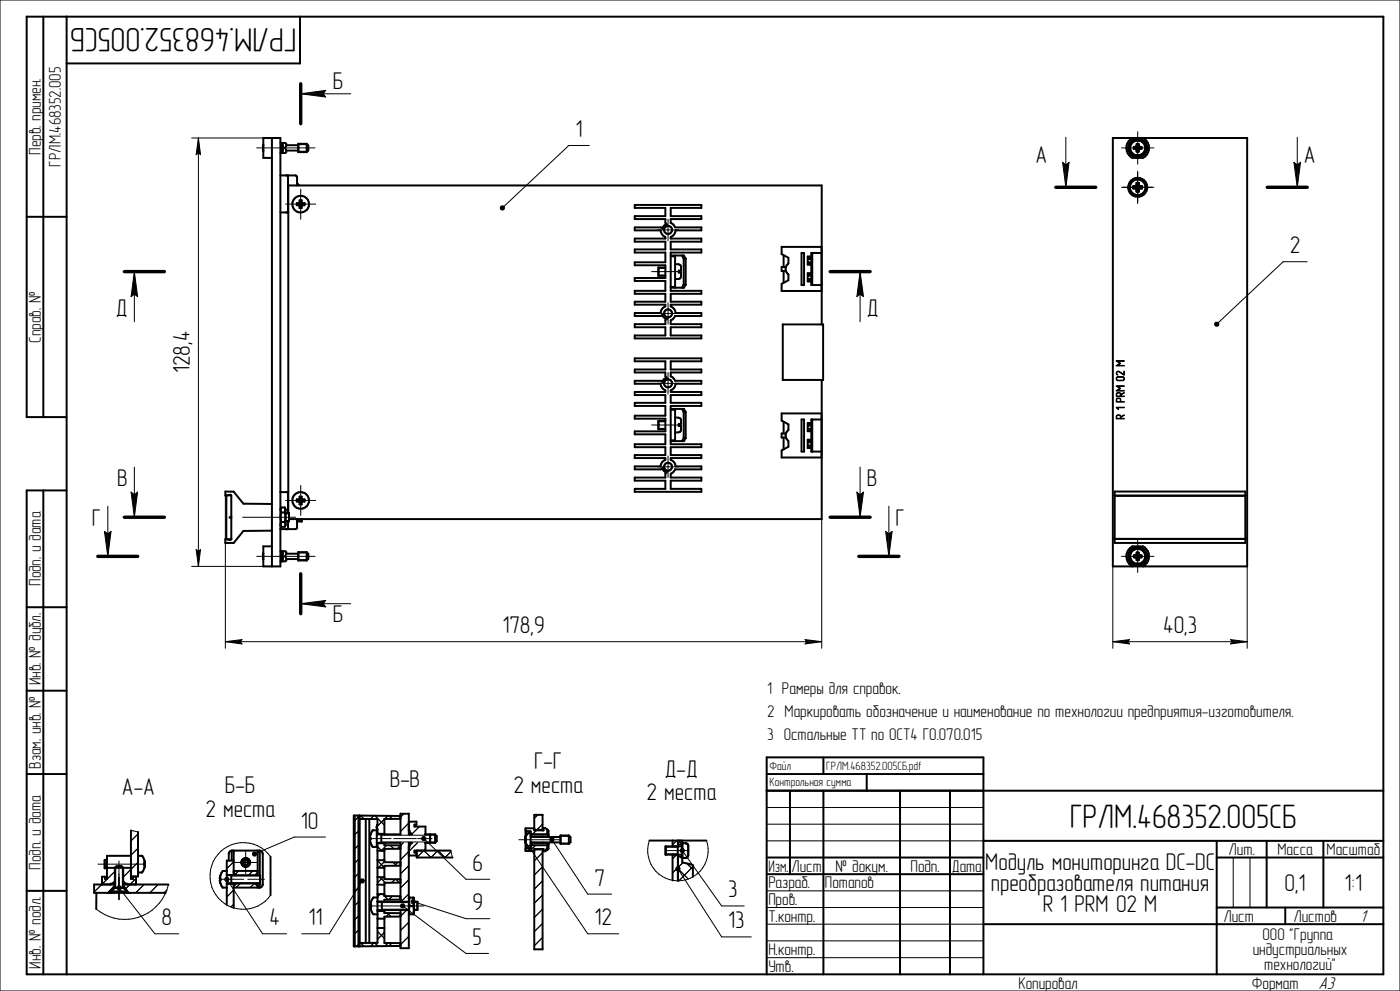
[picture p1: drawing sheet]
<svg xmlns="http://www.w3.org/2000/svg" width="420mm" height="297mm" viewBox="0 0 420 297" stroke-linecap="round" stroke-linejoin="round" font-family="sans-serif">
<path d="M230 227h65v10h-65zM230 232h65M247 227v5M260 232v5" fill="none" stroke="#000" stroke-width=".59"/>
<g fill="#fff">
<path d="M230.9 227.8h6.5v3.6h-6.5z"/>
<path d="M230.9 232.8h24.5v3.6h-24.5z"/>
<path d="M247.9 227.8h28.6v3.6h-28.6z"/>
</g>
<g fill="none" stroke="#000" stroke-width=".59">
<path d="M79 44.7h.1M79 44.7v.6M79 44h.1M79 43.4v.6M81.6 47.3h-2.6v-5.9h5.1v128.4h-5.1v-6.1h2.6M81.6 41.4v128.4M84.1 52.6h4.7l.3 .5v2.5M84.1 42.8h1.5l.3 .3v.5l-.4 .7 .4 .7v.6l-.3 .2h-1.5M84.4 42.8v3M84.9 42.8v3M85.9 43.5h3.6M85.9 45.1h3.6"/>
<path d="M86.4 52.6v11.1M89.1 54.9l.5 .7M92 43.1h-2.5v2.5h2.5M92 43.1l.5 .5v1.5l-.5 .5M92 43.1v2.5M84.1 63.7h2.4M89.7 60.9h-.7v.6h.7M89.7 60.9v.6M89.7 61.5l.1 .1M89.8 61.6l.1 .1M89.8 60.8l-.1 .1M89.9 60.7v-.7h.6v.7"/>
<path d="M89.9 61.7v.7h.6v-.7M89.9 60.7h.6M89.9 61.7h.6M89.9 60.7l-.1 .1M90.5 60.7l.1 .1M90.6 61.6l-.1 .1M90.6 60.8l.1 .1M90.7 60.9h.7v.6h-.7M90.7 60.9v.6M90.7 61.5l-.1 .1M199.2 68.9l-.9-.7h-7.9v.8h7.8a2.47 2.47 0 0 0 1.4 2v.5h-9.2v.9h9.2v2.4h-9.2v.9h9.2v2.9h-9.2v.9h9.2v3.8h-9.2v.9h9.2v3h-9.2v.9h9.2v2.3h-9.2v.9h9.2v.5a2.23 2.23 0 0 0-1.4 2h-7.8v.9h7.9l.9-.8M200 67.2a1.78 1.78 0 0 0-1.3 1.3"/>
<path d="M200.4 67.7a1.19 1.19 0 0 1 1.2 1.2 1.19 1.19 0 0 1-1.2 1.2 1.19 1.19 0 0 1-1.2-1.2M200.4 67.7l-.8-.9v-1.1h-9.2v-.9h9.2v-2.5h-9.2v-.9h20v.9h-9.2v2.5h9.2v.9h-9.2v1.1l.6 .3 .7 1.1h7.9v.8h-7.8a2.09 2.09 0 0 1-1.4 2v.5h9.2v.9h-9.2v2.4h9.2v.9h-9.2v11.5h9.2v.9h-9.2v2.3h9.2v.9h-9.2l.1 .6a2.16 2.16 0 0 1 1.3 1.9h7.8v.9h-7.9M200.4 67.7a1.11 1.11 0 0 0-1.2 1.2M201.2 76.6h4l.5 .9M201.2 76.8h1.3M202.5 76.6v9.6M202.5 79.2l1.4 .1 .4 .6v1.2h-.7v.6h.7l-.1 1.6-.3 .2-1.4 .2M204.6 76.6l.5 1M205.1 77.6v7.7M205.7 77.5l-.6 .1M205.7 77.5v7.8M235.1 76.5v3.5"/>
<path d="M240.5 75.8h.7v9.6h-.7zM242.3 78.6h1.1M242.3 79.1h1.1M242.3 77.1h1.1M242.3 77.6h1.1M243.4 76.9h-1.1v2.4h1.1M243.7 75.8v9.6M246.5 75.8h-3.1v9.6h3.1M198.7 94.4a1.75 1.75 0 0 0 1.3 1.2M199.2 94a1.23 1.23 0 0 0 1.2 1.1M199.2 93.9v.1M199.2 93.9a1.19 1.19 0 0 1 1.2-1.2 1.19 1.19 0 0 1 1.2 1.2 1.19 1.19 0 0 1-1.2 1.2"/>
<path d="M199.6 80.2h-2.1v2.5h2.1M201.2 86h1.3M202.5 94.7h.1M202.5 94.7l-.7 1-.6 .3v1.2h9.2v.9h-9.2v2.4h9.2v.9h-20v-.9h9.2v-2.4h-9.2v-.9h9.2v-1.2l.8-.9M205.1 85.3l-.5 .9M205.1 85.3h.6M205.7 85.3l-.5 .9h-4M234.8 97.2h12.1v16.7h-12.1zM235.1 81.2v3.6M235.8 80.1a2.98 2.98 0 0 0 .7-2.8l-2-1.1v-2.2h12v13.2h-12v-2.1l2-1.1a2.98 2.98 0 0 0-.7-2.8M235.8 80h-1.3v1.2h1.3M235.8 80.1v1.1"/>
<path d="M242.3 82.1h1.1M242.3 84.1h1.1M242.3 83.6h1.1M242.3 82.6h1.1M243.4 81.9h-1.1v2.5h1.1M246.5 97.2v-41.6h-160v98.2M199.2 114.9l-.9-.8h-7.9v.9h7.8a2.47 2.47 0 0 0 1.4 2v.5h-9.2v.9h9.2v2.3h-9.2v1h9.2v2.9h-9.2v.9h9.2v3.8h-9.2v.9h9.2v2.9h-9.2v.9h9.2v2.4h-9.2v.9h9.2v.5a2.23 2.23 0 0 0-1.4 2h-7.8v.9h7.9l.9-.8M200 113.2a1.78 1.78 0 0 0-1.3 1.3M200.4 113.7a1.19 1.19 0 0 1 1.2 1.2 1.19 1.19 0 0 1-1.2 1.2 1.19 1.19 0 0 1-1.2-1.2M200.4 113.7a1.11 1.11 0 0 0-1.2 1.2M200.4 113.7l-.8-.9v-1.2h-9.2v-.9h9.2v-2.4h-9.2v-.9h20v.9h-9.2v2.4h9.2v.9h-9.2v1.2l.6 .3 .7 1h7.9v.9h-7.8a2.09 2.09 0 0 1-1.4 2v.5h9.2v.9h-9.2v2.3h9.2v1h-9.2v11.4h9.2v.9h-9.2v2.4h9.2v.9h-9.2l.1 .5a2.16 2.16 0 0 1 1.3 2h7.8v.9h-7.9M246.5 113.9v41.7h-159.8"/>
<path d="M199.2 139.9v.1M199.2 139.9a1.19 1.19 0 0 1 1.2-1.2 1.19 1.19 0 0 1 1.2 1.2 1.19 1.19 0 0 1-1.2 1.2M199.2 140a1.23 1.23 0 0 0 1.2 1.1M199.6 126.2h-2.1v2.5h2.1M201.2 122.6h4l.5 .9M201.2 132h1.3M201.2 122.8h1.3M202.5 122.6v9.6M202.5 125.1l1.4 .2 .4 .6v1.2h-.7v.6h.7l-.1 1.5-.3 .3-1.4 .1M204.6 122.6l.5 .9M205.1 123.5v7.7M205.1 131.2l-.5 1"/>
<path d="M205.1 131.2l.6 .1M205.7 123.5v7.8M205.7 123.5h-.6M205.7 131.3l-.5 .9h-4M234.5 123.9h12v13.2h-12v-2.1l2-1.1a2.98 2.98 0 0 0-.7-2.8 2.08 2.08 0 0 1 .7-2.2v-1.7l-2-1.1zM235.1 126.4v3.5M235.1 131.1v3.6M235.8 129.9h-1.3v1.2h1.3M240.5 125.7h.7v9.6h-.7zM242.3 134h1.1M242.3 129h1.1M242.3 132h1.1"/>
<path d="M242.3 127h1.1M242.3 133.5h1.1M242.3 132.5h1.1M242.3 128.5h1.1M242.3 127.6h1.1M243.4 126.8h-1.1v2.4h1.1M243.4 131.8h-1.1v2.5h1.1M243.7 125.7v9.6M246.5 125.7h-3.1v9.6h3.1M69.4 148.6l-.3-.3-1.5 .2v-1.2l2.5 .1 2.9 3.6h8.6M69.4 148.6v13l-.4 .2-1.4-.3v1.2h2.5l2.9-3.6 8.6-.1M69.4 154.8l-.5 .3 .5 .2"/>
<path d="M69.4 148.6l-.5-.2-1 .2v12.9l.5 .2 1-.2M84.1 157.4l.3 .5M84.1 147.5h2.4M84.4 156.5h1M84.4 153.6h1M84.4 157.9h1M84.4 152.1h1M84.4 152.1l-.3 .6M84.4 152.1a1.33 1.33 0 0 0 0 1.5M84.4 156.5l-.2 .4 .2 1M84.4 153.6a4.2 4.2 0 0 0 0 2.9M85.4 156.5l.2 .5-.2 .9"/>
<path d="M85.4 152.1a1.33 1.33 0 0 1 0 1.5M85.4 152.1l.3 .6v4.7l-.3 .5M85.4 153.6a4.2 4.2 0 0 1 0 2.9M85.7 153.8h1v2.5h-1M86.4 147.5v6.3M86.4 156.3v2.3M89.1 155.6v2.5l-.3 .4-4.7 .1M89.8 149.6l-.1 .7 .2 .2M89.9 149.5v-.7h.6v.7M89.9 150.5v.7h.6v-.7M89.9 150.5l-.9-.2v-.7l.9-.1 1.5 .1v.7l-.9 .2M89.9 150.5h.6"/>
<path d="M90.5 155.6v.7h-1.4M90.6 149.6l.1 .7-.2 .2M198.7 140.3a1.75 1.75 0 0 0 1.3 1.3M202.5 140.7h.1M202.5 140.7l-.7 1-.6 .3v1.1h9.2v1h-9.2v2.4h9.2v.9h-20v-.9h9.2v-2.4h-9.2v-1h9.2v-1.1l.8-.9M79 167h.1M79 167v.6M79 166.4h.1M79 165.9v.5M84.1 165.2h1.5l.3 .3v.5l-.4 .8 .4 .6v.5l-.3 .3h-1.5M84.4 165.2v3M84.9 165.2v3"/>
<path d="M85.9 165.9h3.6M85.9 167.6h3.6M92 165.5v2.5M92 165.5l.5 .5v1.5l-.5 .5M92 165.5h-2.5v2.5h2.5"/>
<circle cx="90.2" cy="61.2" r="2.5"/>
<circle cx="90.2" cy="150" r="2.5"/>
</g>
<g fill="none" stroke="#000" stroke-width=".3">
<path d="M57.5 41.4h24.1M77 44.3h17.5M89.1 55.1h.2M89.5 43.3h2.7M89.5 45.3h2.7M90.2 56.7v9M85.7 61.2h9M197.2 68.9h6.4M200.4 65.7v6.4M195.5 81.4h8.9M197.2 93.9h6.4M197.5 82.4h2.1"/>
<path d="M197.5 80.4h2.1M200.4 90.7v6.4M197.2 114.9h6.4M200.4 111.7v6.4M195.5 127.4h8.9M197.2 139.9h6.4M197.5 128.4h2.1M197.5 126.4h2.1M200.4 136.7v6.4M67.6 148.5v45.8M72.8 155h15.9M85.7 156h1"/>
<path d="M85.7 154h1M85.7 150h9M89.1 156h1.4M90.2 145.5v9M246.5 155.6v38.7M57.5 169.8h24.1M77 166.8h17.5M89.5 165.7h2.7M89.5 167.7h2.7"/>
</g>
<path d="M90.2 25.1v12M37.3 81.4h12M249 81.4h12M37.3 155h12M249 155h12M29.3 166.8h12M90.2 172v11.9M257.6 166.8h12.1" fill="none" stroke="#000" stroke-width="1"/>
<g fill="#fff">
<path d="M99.9 21h3.1v7.1h-3.1z"/>
<path d="M99.9 180.9h3.1v7.2h-3.1z"/>
<path d="M90.2 26.6h8v3.1h-8z"/>
</g>
<path d="M90.2 28.1l7.5-1-.8 1 .8 1zM90.2 28.1h15" fill="none" stroke="#000" stroke-width=".3"/>
<path d="M90.2 28.1h7.5v1h-7.5zM90.6 27.1h7.1v1h-7.1z" fill="#000"/>
<path d="M90.2 179.4h8v3.1h-8z" fill="#fff"/>
<path d="M90.2 180.9l7.5-.9-.8 .9 .8 1zM90.2 180.9h15" fill="none" stroke="#000" stroke-width=".3"/>
<path d="M90.2 180.9h7.5v1h-7.5zM90.6 180h7.1v.9h-7.1z" fill="#000"/>
<g fill="#fff">
<path d="M35.1 140.2h3.2v7.1h-3.2z"/>
<path d="M260.1 140.2h3.1v7.1h-3.1z"/>
<path d="M38.7 147h3.2v8h-3.2z"/>
</g>
<path d="M40.3 140v15M39.3 147.5l1 .8 1-.8-1 7.5z" fill="none" stroke="#000" stroke-width=".3"/>
<path d="M39.4 147.5h.9v7.2h-.9zM40.3 147.5h1v7.5h-1z" fill="#000"/>
<path d="M256.5 147h3.1v8h-3.1z" fill="#fff"/>
<path d="M258 140v15M257 147.5l1 .8 1-.8-1 7.5z" fill="none" stroke="#000" stroke-width=".3"/>
<path d="M257.1 147.5h.9v7.2h-.9zM258 147.5h1v7.5h-1z" fill="#000"/>
<g fill="#fff">
<path d="M27.6 151.9h2.7v7.1h-2.7z"/>
<path d="M268.6 151.9h2.8v7.1h-2.8z"/>
<path d="M30.8 158.7h3.1v8.1h-3.1z"/>
</g>
<path d="M31.3 159.3l1 .7 1-.7-1 7.5zM32.3 151.7v15.1" fill="none" stroke="#000" stroke-width=".3"/>
<path d="M31.4 159.3h.9v7.2h-.9zM32.3 159.3h1v7.5h-1z" fill="#000"/>
<path d="M265.1 158.7h3.1v8.1h-3.1z" fill="#fff"/>
<path d="M265.7 159.3l1 .7 .9-.7-.9 7.5zM266.7 151.7v15.1" fill="none" stroke="#000" stroke-width=".3"/>
<path d="M265.7 159.3h1v7.2h-1zM266.7 159.3h.9v7.5h-.9z" fill="#000"/>
<g fill="#fff">
<path d="M34.7 89.1h3.6v7.1h-3.6z"/>
<path d="M260.1 89.1h3.5v7.1h-3.5z"/>
<path d="M38.8 81.4h3.1v8h-3.1z"/>
</g>
<path d="M40.3 81.4l1 7.5-1-.7-1 .7zM40.3 81.4v15" fill="none" stroke="#000" stroke-width=".3"/>
<path d="M39.4 81.7h.9v7.2h-.9zM40.3 81.4h1v7.5h-1z" fill="#000"/>
<path d="M256.5 81.4h3.1v8h-3.1z" fill="#fff"/>
<path d="M258 81.4l1 7.5-1-.7-1 .7zM258 81.4v15" fill="none" stroke="#000" stroke-width=".3"/>
<path d="M257.1 81.7h.9v7.2h-.9zM258 81.4h1v7.5h-1z" fill="#000"/>
<g fill="#fff">
<path d="M51.4 99.2h7.1v12.7h-7.1z"/>
<path d="M58.3 164.3h2.4v5.5h-2.4z"/>
</g>
<path d="M58.8 164.7l.7 .5 .7-.5-.7 5.1z" fill="none" stroke="#000" stroke-width=".3"/>
<path d="M58.9 164.8h.6v4.7h-.6zM59.5 164.8h.7v5h-.7z" fill="#000"/>
<path d="M58.3 41.4h2.4v5.4h-2.4z" fill="#fff"/>
<path d="M59.5 41.4l.7 5-.7-.6-.7 .6zM59.5 41.4v128.4" fill="none" stroke="#000" stroke-width=".3"/>
<path d="M58.9 41.7h.6v4.7h-.6zM59.5 41.4h.7v5h-.7z" fill="#000"/>
<g fill="#fff">
<path d="M150.7 184.2h12.7v7.1h-12.7z"/>
<path d="M67.6 191.1h5.5v2.4h-5.5z"/>
</g>
<path d="M67.6 192.3l5-.6-.5 .6 .5 .7z" fill="none" stroke="#000" stroke-width=".3"/>
<path d="M67.6 192.3h5v.7h-5zM67.9 191.7h4.7v.6h-4.7z" fill="#000"/>
<path d="M241 191.1h5.5v2.4h-5.5z" fill="#fff"/>
<path d="M67.6 192.3h178.9M241.5 191.7l5 .6-5 .7 .5-.7z" fill="none" stroke="#000" stroke-width=".3"/>
<path d="M241.6 192.3h4.9v.7h-4.9zM241.6 191.7h4.6v.6h-4.6z" fill="#000"/>
<path d="M172.6 35.4h2.2v7.2h-2.2z" fill="#fff"/>
<path d="M149.9 61.6h1.6v1.5h-1.6z" fill="#000"/>
<path d="M176.8 43.6h-6.2l-19.9 18.7" fill="none" stroke="#000" stroke-width=".3"/>
<path d="M387 70.3h3.1v7.1h-3.1z" fill="#fff"/>
<path d="M364.2 96.4h1.6v1.6h-1.6z" fill="#000"/>
<path d="M392.1 78.4h-7.2l-19.9 18.8" fill="none" stroke="#000" stroke-width=".3"/>
<path d="M48.5 271.7h3.1v7.2h-3.1z" fill="#fff"/>
<path d="M34.9 265.3h1.6v1.6h-1.6z" fill="#000"/>
<path d="M341.3 39.5v9.7M336.5 56.1h9.7M336.5 44.3h9.7M341.3 51.3v9.7M333.8 169.8v24.5M336.5 166.8h9.7M341.3 161.9v9.7M374.1 169.8v24.5M35.7 266.1l10.8 13.8h7.1" fill="none" stroke="#000" stroke-width=".3"/>
<g fill="none" stroke="#000" stroke-width=".59">
<path d="M333.8 41.4h40.3v128.4h-40.3zM339.7 41.4a3.4 3.4 0 0 0 0 5.9h3.2a3.4 3.4 0 0 0 0-5.9M340 55.8h.4M340 55.8v.7M340 56.5h.4M340 55.8l.9 .2M340.1 44v.6M340.1 44h.4M340.1 44.6l.4 .1M340.1 44l.8 .2M340.4 55.8l.6 .2M340.4 56.5l.4 .1"/>
<path d="M340.5 44l.5 .2M340.5 44.7h.4M340.8 41.8v.4M340.8 46.5v.3M340.8 56.6l.2 .4M340.8 55.7l.4 .3M340.8 55.7l-.4 .1M340.9 43.9l.3 .3M340.9 43.9l-.4 .1M340.9 44.7l.1 .4M340.9 44.2v.2M340.9 56v.3"/>
<path d="M340.9 44.4h.3M340.9 44.4l-.8 .2M340.9 44.2h.1M340.9 56.3h.3M340.9 56h.1M340.9 56.3l-.9 .2M341 46.6a2.26 2.26 0 0 1-1.6-3.5 2.26 2.26 0 0 1 3.8 0 2.26 2.26 0 0 1-1.6 3.5l-.6 .1 .5-.1M341 46.6h.1M341 54.8v.5M341 57v.4M341 54.8l.2 1M341 54.8h.6"/>
<path d="M341 57.4h.6M341 55.3l.2 .6M341 55.3l-.2 .4M341 43.2v.4M341 45.1v.4M341 45.5h.6M341 43.6l.2 .5M341 43.6l-.1 .3M341 43.2h.6M341 43.2l.2 .7M341 46.7h.1M341 44.4l-.5 .3"/>
<path d="M341 56.3l-.6 .2M341.2 44.4v.2M341.2 44.2h-.2M341.2 44.4l-.3 .3M341.2 46.7h.1M341.2 56.3l-.4 .3M341.2 56.3v.1M341.2 56h-.2M341.2 44.7l-.2 .8M341.2 43.9h.2M341.2 43.9v.2M341.2 44.6v.1"/>
<path d="M341.2 55.8v.1M341.2 56.4v.1M341.2 44.6l-.2 .5M341.2 44.1v.1M341.2 44.7h.2M341.2 55.9v.1M341.2 56.5l-.2 .9M341.2 56.5h.2M341.2 56.4l-.2 .6M341.2 55.8h.2M341.4 44.4l.3 .3M341.4 44.2h.1"/>
<path d="M341.4 43.9v.3M341.4 44.4v.3M341.4 55.8v.2M341.4 56.3v.2M341.4 44.6l.2 .5M341.4 44.4h.3M341.4 44.7l.2 .8M341.4 56.3h.3M341.4 56.5l.2 .9M341.4 56.3l.4 .3M341.4 56.4l.2 .6M341.4 56h.1"/>
<path d="M341.5 46.6v.1M341.5 44.4l.6 .3M341.5 44.2h.2M341.5 56h.2M341.5 56.3l.7 .2M341.6 42v.1M341.6 43.2l-.2 .7M341.6 43.2v.4M341.6 54.8v.5M341.6 57v.4M341.6 43.6l.1 .3M341.6 45.1v.4"/>
<path d="M341.6 43.6l-.2 .5M341.6 55.3l-.2 .6M341.6 54.8l-.2 1M341.6 55.3l.2 .4M341.7 46.6h-.7M341.7 44.4l.7 .2M341.7 44.2v.2M341.7 56v.3M341.7 56.3l.9 .2M341.7 43.9l.4 .1M341.7 44.7l-.1 .4M341.7 43.9l-.3 .3"/>
<path d="M341.8 55.7l.4 .1M341.8 56.6l-.2 .4M341.8 55.7l-.4 .3M341.8 41.8v.4M341.8 46.5v.3M342.1 44l-.6 .2M342.1 44h.3M342.1 44.7h-.4M342.2 55.8h.4M342.2 55.8l-.7 .2M342.2 56.5h.4M342.2 56.5l-.4 .1"/>
<path d="M342.4 44.6l-.3 .1M342.4 44l-.7 .2M342.4 44v.6M342.6 55.8v.7M342.6 55.8l-.9 .2M334.4 147.3h39.2v15.4h-39.2zM334.4 148.5h39.2M334.4 161.5h39.2M339.7 169.8a3.4 3.4 0 0 1 0-6.1h3.2a3.4 3.4 0 0 1 0 6.1M340.1 166.5v.5M340.1 167h.4M340.1 166.5l.8 .1"/>
<path d="M340.5 166.4l.5 .2M340.5 166.4l-.4 .1M340.5 167l.4 .2M340.8 164.3v.2M340.8 169v.2M340.9 166.3l.3 .3M340.9 166.3l-.4 .1M340.9 167.2l.1 .4M340.9 166.6v.2M340.9 166.6h.3M340.9 166.8h.1M340.9 166.8l-.8 .2"/>
<path d="M341 169h.1M341 169a2.23 2.23 0 0 1-1.6-3.5 2.23 2.23 0 0 1 3.7 0 2.23 2.23 0 0 1-1.5 3.5M341 165.6v.3M341 167.6v.3M341 167.9h.6M341 165.9l.2 .6M341 165.9l-.1 .4M341 165.6h.6M341 165.6l.2 .8M341 169.1h.1M341 166.8l-.5 .2M341 166.8l.2 .1"/>
<path d="M341.2 166.9v.1M341.2 166.9l-.3 .3M341.2 166.4v.1M341.2 167v.1M341.2 167.1l-.2 .8M341.2 166.4h.2M341.2 167l-.2 .6M341.2 166.5v.1M341.2 167.1h.2M341.4 169v.1M341.4 166.4v.2M341.4 166.9v.2"/>
<path d="M341.4 166.9l.3 .3M341.4 167l.2 .6M341.4 166.6h.3M341.4 167.1l.2 .8M341.5 169h-.5M341.5 166.8l.6 .2M341.5 166.8h.2M341.5 166.8l-.1 .1M341.6 169h-.5M341.6 169h-.6M341.6 164.5h.1M341.6 165.6l-.2 .8"/>
<path d="M341.6 165.6v.3M341.6 165.9l-.2 .6M341.6 165.9l.1 .4M341.6 167.6v.3M341.7 169h-.1M341.7 166.6v.2M341.7 166.8l.7 .2M341.7 166.3l.4 .1M341.7 167.2l-.1 .4M341.7 166.3l-.3 .3M341.8 164.3v.2M341.8 169v.2"/>
<path d="M342.1 166.4l-.6 .2M342.1 167h.3M342.1 166.4l.3 .1M342.1 167l-.4 .2M342.4 166.5v.5M342.4 166.5l-.7 .1"/>
<circle cx="341.3" cy="44.3" r="2.55"/>
<circle cx="341.3" cy="56.2" r="2.35"/>
<circle cx="341.3" cy="44.4" r="2.85"/>
<circle cx="341.3" cy="56.1" r="2.83"/>
<circle cx="341.3" cy="166.7" r="2.55"/>
<circle cx="341.3" cy="166.7" r="2.85"/>
</g>
<path d="M316.7 56.1h12M380.2 56.1h12" fill="none" stroke="#000" stroke-width="1"/>
<g fill="#fff">
<path d="M334.6 107.9h3.5v17.8h-3.5z"/>
<path d="M310.6 43.3h3.6v7.2h-3.6z"/>
<path d="M391.2 43.3h3.5v7.2h-3.5z"/>
<path d="M318.2 48.1h3.1v8h-3.1z"/>
</g>
<path d="M318.8 48.6l.9 .8 1-.8-1 7.5zM319.7 41.1v15" fill="none" stroke="#000" stroke-width=".3"/>
<path d="M318.8 48.7h.9v7.1h-.9zM319.7 48.7h1v7.4h-1z" fill="#000"/>
<path d="M387.6 48.1h3.1v8h-3.1z" fill="#fff"/>
<path d="M388.2 48.6l1 .8 .9-.8-.9 7.5zM389.2 41.1v15" fill="none" stroke="#000" stroke-width=".3"/>
<path d="M388.2 48.7h1v7.1h-1zM389.2 48.7h.9v7.4h-.9z" fill="#000"/>
<g fill="#fff">
<path d="M348.9 184.2h10.2v7.1h-10.2z"/>
<path d="M333.8 191.1h5.5v2.4h-5.5z"/>
</g>
<path d="M333.8 192.3l5-.6-.4 .6 .4 .7z" fill="none" stroke="#000" stroke-width=".3"/>
<path d="M333.8 192.3h5v.7h-5zM334.2 191.7h4.6v.6h-4.6z" fill="#000"/>
<path d="M368.6 191.1h5.5v2.4h-5.5z" fill="#fff"/>
<g fill="none" stroke="#000" stroke-width=".3">
<path d="M333.8 192.3h40.3M369.1 191.7l5 .6-5 .7 .6-.7zM29.4 259h13.9M31.4 258h.7M31.4 260h.7M34.7 259.8v6.3M35.7 258.1v11.6M36.7 259.8v6.3M39.3 248.9l2.1 .4M41.4 258.4l-4.4 4.5M41.4 254.2l-2.1 2.1M41.4 249.9l-2.1 2.2"/>
<path d="M30.5 265.1l-2.3 2.2M34.2 265.6l-1.9 2M34.5 261.2l-3.9 3.8M40.8 263.3l-3.1 3.1M43.2 265.1l-2.5 2.5M47.5 265.1l-2.5 2.5M50 266.8a13.4 13.4 0 0 1-21.1 5.7M50 266.8l-.8 .8M50.5 265.1l-.5 1.7"/>
</g>
<path d="M369.2 192.3h4.9v.7h-4.9zM369.2 191.7h4.6v.6h-4.6z" fill="#000"/>
<g fill="none" stroke="#000" stroke-width=".59">
<path d="M32.1 257.7h-.7v2.5h.7M39.3 248.9v14.5h.6v-.6h.9v2.3M39.3 256.5h-7.2v6.9h-.6v-.6h-.9v2.3M41.4 256.5h1.3M41.4 249.3v13.4h-2.1M42.7 256.5v.1M42.7 256.6l.7 1.9M43.4 259.3v.2a2.73 2.73 0 0 1-.9 2h-1.1M43.4 258.7v.6M43.4 258.5v.2M43.4 259.3v.1M28.9 267.6v4.9"/>
<path d="M32.1 260.1h7.2M32.3 267.6v.1M33.3 264.9v.2M33.4 267.2h4.7M33.4 267.2v.4M34.1 267.6v.1M34.4 260.1h.1M34.5 264.1l-.8 .8M34.5 264.9h-1.4v.2M34.5 265.1h-6.3v2.5h21.5M34.5 265.3l-1.6 2.3M34.5 266.1v-6l.5-.5h1.4l.6 .5v6"/>
<path d="M34.5 266.1h2.5M34.5 266.1l-1.1 1.1M37 264.9h1.3v.2M37 265.1h13.5M37 264.1l.7 .8M37 265.3l1.6 2.3M37 266.1l1.1 1.1M37 260.1h.1M37.3 267.6v.1M38.1 264.9v.2M38.1 267.2v.4M39.1 267.6v.1"/>
</g>
<path d="M36.5 232.6h10v7.1h-10z" fill="#fff"/>
<g fill="none" stroke="#000" stroke-width=".59">
<path d="M69.5 254.9h8.4M69.5 254.9a1.09 1.09 0 0 0-.9 1v2M69.5 254.9v3M70.1 254.9v7.4M70.1 257.9h-2.1v13.3M77.3 254.9v7.4M77.9 254.9l.6 .3 .3 .7v9.1a1.01 1.01 0 0 1-.9 1M77.9 254.9v7.4M81.2 256.8v11.5M68 262.3h10v2.5h-10M68 261l-1.2 .1-.8 2 .1 .1v.7h-.1l.1 .8 .7 1.3h1.2M68 262.2l.1 .1"/>
<path d="M68.1 264.8l-.1 .1M69.4 262.3v2.5M70.1 264.8v7.3M70.1 261h7.2M70.1 261.5l.8 .8M70.1 266h7.8M70.9 264.8l-.8 .8M76.6 264.8l.7 .8M77.3 261.5l-.7 .8M77.3 264.8v1.2M77.9 264.8v1.2"/>
<circle cx="73.7" cy="258.5" r=".75"/>
<circle cx="73.7" cy="258.5" r="1.26"/>
<circle cx="73.7" cy="258.5" r="1.32"/>
</g>
<g fill="none" stroke="#000" stroke-width=".3">
<path d="M70.1 258.3l-2.1 2M70.4 258.5h6.6M73.7 255.2v6.6M74.1 257.6a1 1 0 0 1 .6 1.2 1 1 0 0 1-1.3 .6 1 1 0 0 1-.6-1.3M81.2 256.8a10 10 0 0 0-14.8-1.7 10 10 0 0 0 0 14.9 10 10 0 0 0 14.8-1.7M66 263.5h7.1M69.4 264.5h8.6M69.4 262.6h8.6M70.1 271l-.8 .8M70.1 266.7l-2.1 2.2M71.6 261l-1 1M72.1 264.8l-1.3 1.2"/>
<path d="M74.3 263.5h5M75.8 261l-1.2 1.3M76.3 264.8l-1.2 1.2"/>
</g>
<g fill="#fff">
<path d="M67.4 232h9.2v7.1h-9.2z"/>
<path d="M61.6 239.1h20.8v7.2h-20.8z"/>
<path d="M80.8 271.7h3.2v7.2h-3.2z"/>
</g>
<path d="M67.2 262.8h1.6v1.5h-1.6z" fill="#000"/>
<path d="M68 263.5l10.8 16.4h7.2" fill="none" stroke="#000" stroke-width=".3"/>
<path d="M90.3 242.7h5.3v7.2h-5.3z" fill="#fff"/>
<path d="M75.6 255.2h1.5v1.6h-1.5z" fill="#000"/>
<g fill="none" stroke="#000" stroke-width=".3">
<path d="M97.6 250.9h-9.3l-12 5M107.5 257.6l-1.1 1.1M107.5 253.3l-1.1 1.1M107.5 249.1l-1.1 1M107.5 244.9l-1.1 1M108.2 244.4l1 1M111.2 251.3h6.1M112.1 244.5l-1 .9M112.5 244.5l2.8 2.8M113.2 249.5l.5 .4M113.2 253.7l1.3 1.3M113.2 257.9l2.1 2.2"/>
<path d="M114.4 250.3h16.4M114.4 252.3h16.4M115.3 249.8l-.2 .1M115.3 258.2l-1.8 1.9M115.3 245.5l-2.3 2.3M116 253.3l-1.7 1.7M116.3 244.5l-.9 .9M116.8 244.5l.8 .9M117.1 253.4l1.1 1M117.9 258.4l1.1 1.1M118.1 251.3h6.8M119.3 258.4l-1 1.1"/>
<path d="M121 252.6l-1.8 1.8M121.2 243.9l-1.5 1.5M122.6 259.4l-2.5 2.5M123.1 246.3l-3 2.9M125.2 252.6l-5.1 5.1M125.3 251.3h4.3M125.8 247.7l-2.3 2.3M127.2 254.9l2.1 2.1 2.1-2.1 2.1 2.1 1.8-1.7M127.6 254.4l-2.6 2.6M135.2 254.9l.6 2.1M107.5 278.8l-1.1 1.1M107.5 274.5l-1.1 1.1"/>
<path d="M107.5 270.3l-1.1 1.1M107.5 266.1l-1.1 1M107.5 261.8l-1.1 1.1M111.3 271.5h15.9M113.2 274.9l.4 .4M113.2 279.1l2.1 2.2M113.9 262.9l1.7 1.7M114 268l-.8 .8M114.6 270.5h8M114.6 272.5h8M114.8 268l.5 .5M114.9 262.9l-1.7 1.7"/>
<path d="M115.3 275.2l-.1 .1M115.3 279.4l-2.1 2.2M115.4 268.6l1 1.1M116.2 273.6l1.1 1.1M116.9 273.7l-1.1 1M117.7 268.6l-1.1 1M118.5 263.5l-1 1M118.8 263.5l1 1M119.6 268.6l.5 .5M122 272.8l-1.9 1.9M122.6 263.7l-2.5 2.4M122.6 276.4l-2.5 2.5"/>
<path d="M122.6 267.9l-2.3 2.4M124.2 270.5h1M124.2 272.5h1M107.5 283l-.6 .6M108.2 282.6l1 1M112.2 282.6l-1 1M112.4 282.6l1 .9M116.4 282.7l-.9 .8M116.7 282.7l.9 .8M122.6 280.6l-2.8 2.9"/>
</g>
<g fill="none" stroke="#000" stroke-width=".59">
<path d="M106.4 244.4v39.2M107.5 244.4v39.2M107.9 245.4l5.3 .1v1.6M107.9 244.4v39.2M107.9 244.4h-1.8v39.2h1.8M107.9 244.4l12.2 .2M109.7 245.4v37.2M110.8 245.4v37.2M111.8 248.9l1.2-.1v5l-1.2-.1a2.67 2.67 0 0 1-.7-2.7v-.9zM113 252.7l7.1-.1v17.7M113.2 247.1l-.2 .5 .2 2.5M113.2 252.6v30h-5.3"/>
<path d="M113.2 249.9h2.1M113.2 252.7h2.1M113.2 255h2.1M113.2 247.1l-.2 .8M113.2 257.8h2.1M114.4 250.1v2.5M115.3 252.6v.7l4.8 .1M120.1 245.4h-4.8v4.7M120.1 254.4h-4.8v4h4.8M120.1 259.5h-4.8v4h4.8M122.6 246.3h2.3v.8h-.6v.6h3.3v2.4h2.9M122.6 249h.2"/>
<path d="M122.6 253.7h.2M122.6 248.8h.2v1.3M122.8 253.4l.8-.8h-1v31.6h-2.5v-11.4M122.8 249.3l.8 .8h-1v-6.2h-2.5v6.2l-7.1-.1M122.8 252.6v1.3h-.2M125 254.9v2.1h10.8M127.6 252.6v2.3M129 250.1v2.5M130.5 252.6h-2.9M130.5 250.1l.5 .5v1.5l-.5 .5M130.5 250.1v2.5M135.2 254.9h-10.9v.6h.6v.9h-2.3"/>
<path d="M113.2 269l-1.3 .1-.7 1.8 .1 .3v1.5l.6 1.2 1.3 .1M113.2 262.9h2.1M113.2 265.1l2.1 .1M113.2 268h2.1M113.2 275.3h2.1M113.2 278.1h2.1M113.2 260.1h2.1M113.2 273h2.1M114.6 270.3v2.5M115.3 272.8v.8l4.8 .1M120.1 264.5l-4.8 .1v4h4.8M120.1 269.6l-4.8 .1v.6l-2.1-.1 9.4 .1"/>
<path d="M120.1 274.7h-4.8v7.9l4.8 .1M122.6 272.8h-9.4M122.6 269.2h1.6v4.7h-1.6M122.9 271.5h1M122.9 269a3.6 3.6 0 0 0 0 2.5M122.9 271.5a3.6 3.6 0 0 0 0 2.5M123.9 269a3.6 3.6 0 0 1 0 2.5M123.9 271.5a3.6 3.6 0 0 1 0 2.5M124.2 270.3h1v2.5h-1M120.1 283.5l-12.2 .1"/>
</g>
<g fill="#fff">
<path d="M116.9 230.2h9.2v7.2h-9.2z"/>
<path d="M141.8 255.4h3.1v7.2h-3.1z"/>
</g>
<path d="M126.3 250.6h1.6v1.5h-1.6z" fill="#000"/>
<path d="M127.1 251.3l12.7 12.2h7.1" fill="none" stroke="#000" stroke-width=".3"/>
<path d="M141.8 267.2h3.1v7.1h-3.1z" fill="#fff"/>
<path d="M123.1 269.5h1.7v1.5h-1.7z" fill="#000"/>
<path d="M124 270.2l15.8 5.1h7.1" fill="none" stroke="#000" stroke-width=".3"/>
<path d="M141.8 277.6h2.8v7.1h-2.8z" fill="#fff"/>
<path d="M120 270.7h1.6v1.6h-1.6z" fill="#000"/>
<path d="M120.8 271.5l19 14.2h6.8" fill="none" stroke="#000" stroke-width=".3"/>
<path d="M92.5 271.7h4.2v7.2h-4.2z" fill="#fff"/>
<path d="M107.9 263.3h1.6v1.5h-1.6z" fill="#000"/>
<g fill="none" stroke="#000" stroke-width=".3">
<path d="M155.7 251.7h12.1M160.7 253.3l-1.7 1.8M160.9 248.9l-1.1 1.1M161.3 244.2l-1 1.1M162.8 247l-1.7 1.7M162.8 259.8l-2.5 2.5M162.8 255.5l-2.5 2.5M164.2 254.1l-1.1 1M164.2 249.9l-.2 .1M168.1 252.7h2.8M168.1 250.7h2.8M108.7 264l-9.9 15.9h-8.3"/>
<path d="M162.8 276.7l-2.5 2.5M162.8 272.5l-2.5 2.5M162.8 268.2l-2.5 2.5M162.8 264l-2.5 2.5M162.8 281l-2.5 2.5"/>
</g>
<g fill="none" stroke="#000" stroke-width=".59">
<path d="M157.6 252.6v2.5h2.7M157.6 251.4v.6M157.6 248.8l.3 .3M157.9 254.2l-.3 .3M157.9 249.1h1.3v5.1h-1.3M157.9 249.1v1.1M157.9 253.1v1.1M159.2 253.3h5M159.2 250l5.3 .1M159.2 250.4l.3 .3M159.2 250.1h.4v.8M159.2 249.4a1.92 1.92 0 0 0-1.6 1.9l.2 .1-.2 1.1a2.37 2.37 0 0 0 1.6 1.4"/>
<path d="M159.2 250.9h8.9M159.2 252.5h8.9M159.5 252.6l-.3 .4M159.5 252.6h.1M159.5 250.7h.1M159.5 250.7v.2M159.5 252.5v.1M159.6 252.5v.7h-.4M160.3 248.2h-2.7v2.6M160.3 252.5v.1h4.1l.1 1.7-.3 .4M160.3 254.6h2.5M160.3 248.7h2.5"/>
<path d="M162.8 254.5v30h-2.5v-30h2.8v.6h.4l.7-.4M162.8 250.7v.2M162.8 252.5v.1M164.2 248.6l-.7-.4h-.4v.7h-2.8v-4.7h2.5v4.7M164.2 248.6l.3 .4-.1 1.7h-4.1v.2M164.2 248.6v1.4M164.2 253.3v1.4M164.5 253.2l-.3 .1M170.6 250.4h-2.5v2.5h2.5M170.6 250.4l.6 .5v1.5l-.6 .5M170.6 250.4v2.5"/>
</g>
<g fill="#fff">
<path d="M160.2 225h8.4v7.1h-8.4z"/>
<path d="M154 232.1h20.8v7.1h-20.8z"/>
<path d="M178.3 259.8h3.2v7.2h-3.2z"/>
</g>
<path d="M164.8 250.9h1.5v1.5h-1.5z" fill="#000"/>
<path d="M165.6 251.6l10.7 16.4h7.2" fill="none" stroke="#000" stroke-width=".3"/>
<path d="M178.3 271.7h5.3v7.2h-5.3z" fill="#fff"/>
<path d="M158.2 253.4h1.5v1.6h-1.5z" fill="#000"/>
<g fill="none" stroke="#000" stroke-width=".3">
<path d="M159 254.2l17.3 25.7h9.3M194.8 251.9a9.1 9.1 0 0 0 8.6 12.1 9.1 9.1 0 0 0 8.5-12.1M199.7 255.9h3.6M199.7 253.9h3.6M199.8 254.9h6.9M203 256.2l-1.2 1.2M203 251.9l-1.2 1.3M203.5 252l1.1 1.1M204 256.7l.7 .7M204.9 258.5l-3.1 3.1M206 258.7l1.9 1.9M207.9 259.8l-4.2 4.2"/>
<path d="M203.4 260.3l3.1 3.1"/>
</g>
<g fill="none" stroke="#000" stroke-width=".59">
<path d="M194.8 251.9h17.1M201.8 251.9v1.8M201.8 256.2v7.7M203.3 253.7v2.5M203.4 252h1.3v6.5l3.2 .8v3.5M203.4 251.9v1.8M203.4 256.2v7.8M203.4 253.1h1.3M203.4 256.7h1.3M204.7 253.6l-5 .1v2.5l5 .1M204.7 252.7h1.1M205.8 257.1l-1.1 .1"/>
<path d="M205.8 252.7l.1 .1M205.8 252.7l.4 .2M206.1 252.9l.4 .6M206.3 253.1l.2 3.3-.7 .7M206.5 256.3l-.3 .6-.4 .2"/>
</g>
<g fill="#fff">
<path d="M199.4 227.2h9.9v7.1h-9.9z"/>
<path d="M194 234.3h20.8v7.1h-20.8z"/>
<path d="M218.5 263.4h2.8v7.1h-2.8z"/>
</g>
<path d="M203.9 254.1h1.6v1.6h-1.6z" fill="#000"/>
<path d="M204.7 254.9l11.8 16.6h6.8" fill="none" stroke="#000" stroke-width=".3"/>
<path d="M218.5 272.7h4.9v7.1h-4.9z" fill="#fff"/>
<path d="M202.6 259.6h1.6v1.6h-1.6z" fill="#000"/>
<path d="M0 0h420v297h-420zM230 247h65M230 252h65M230 242h65M370 257v15M375 257v15M203.4 260.4l13.1 20.4h8.9M230 267h65M230 272h65M230 277h65M230 282h65M230 287h65" fill="none" stroke="#000" stroke-width=".3"/>
<g fill="none" stroke="#000" stroke-width=".59">
<path d="M13 5v120M20 5v287M90 5v14h-70M8 65h12M20 125h-12v-120h407v287h-407v-145h12M13 147v145M8 182h12M8 207h12M8 232h12M237 237v25M247 237v55M270 237v55"/>
<path d="M285 237v55M295 237v55M415 237h-185v55M230 257h65M295 252h120M365 252v40M365 257h50M380 252v20M397 252v20M8 267h12M230 262h65M295 277h120"/>
<path d="M365 272h50M385.6 272v5"/>
</g>
<g font-size="10.2">
<text x="89" y="8.5" transform="rotate(-180 89 8.5)">ГРЛМ.468352.005СБ</text>
<text x="320.9" y="248">ГРЛМ.468352.005СБ</text>
</g>
<g font-size="7.2">
<text x="99.9" y="26.6">Б</text>
<text x="172.6" y="41.1">1</text>
<text x="310.6" y="48.9">А</text>
<text x="391.2" y="48.9">А</text>
<text x="387" y="75.9">2</text>
<text x="34.7" y="94.7">Д</text>
<text x="260.1" y="94.7">Д</text>
<text x="57" y="111.9" transform="rotate(-90 57 111.9)">128,4</text>
<text x="35.1" y="145.8">В</text>
<text x="260.1" y="145.8">В</text>
<text x="27.6" y="157.5">Г</text>
<text x="268.6" y="157.5">Г</text>
<text x="99.9" y="186.5">Б</text>
<text x="150.7" y="189.8">178,9</text>
<text x="348.9" y="189.8">40,3</text>
<text x="160.2" y="230.5">Г-Г</text>
<text x="199.4" y="232.7">Д-Д</text>
<text x="36.5" y="238.2">А-А</text>
<text x="67.5" y="237.6">Б-Б</text>
<text x="116.9" y="235.8">В-В</text>
<text x="154" y="237.7">2 места</text>
<text x="194" y="239.9">2 места</text>
<text x="61.6" y="244.8">2 места</text>
<text x="90.3" y="248.4">10</text>
<text x="141.8" y="261">6</text>
<text x="295.5" y="260.6">Модуль мониторинга DC-DC</text>
<text x="178.3" y="265.4">7</text>
<text x="218.5" y="269">3</text>
<text x="297.3" y="267">преобразователя питания</text>
<text x="385.3" y="267">0,1</text>
<text x="403.4" y="267">1:1</text>
<text x="141.8" y="272.8">9</text>
<text x="312.8" y="273.5">R 1 PRM 02 M</text>
<text x="48.5" y="277.3">8</text>
<text x="80.8" y="277.3">4</text>
<text x="92.5" y="277.3">11</text>
<text x="178.3" y="277.4">12</text>
<text x="218.5" y="278.3">13</text>
<text x="141.8" y="283.2">5</text>
</g>
<g font-size="5.4">
<text x="407.9" y="276.3">1</text>
<text x="395.5" y="296.3">A3</text>
</g>
<g font-size="5.1">
<text x="12.3" y="46.4" transform="rotate(-90 12.3 46.4)">Перв. примен.</text>
<text x="18.3" y="50" transform="rotate(-90 18.3 50)">ГРЛМ.468352.005</text>
<text x="12.3" y="102.7" transform="rotate(-90 12.3 102.7)">Справ. №</text>
<text x="12.3" y="175.6" transform="rotate(-90 12.3 175.6)">Подп. и дата</text>
<text x="230.1" y="207.9">1 Рамеры для справок.</text>
<text x="230.1" y="214.9">2 Маркировать обозначение и наименование по технологии предприятия-изготовителя.</text>
<text x="230.1" y="221.9">3 Остальные ТТ по ОСТ4 ГО.070.015</text>
<text x="12.3" y="230.4" transform="rotate(-90 12.3 230.4)">Взам. инв. № Инв. № дубл.</text>
<text x="368.6" y="256.3">Лит.</text>
<text x="383.2" y="256.3">Масса</text>
<text x="397.9" y="256.3">Масштаб</text>
<text x="12.3" y="260.6" transform="rotate(-90 12.3 260.6)">Подп. и дата</text>
<text x="230.5" y="261.3">Изм.</text>
<text x="237.5" y="261.3">Лист</text>
<text x="250.7" y="261.3">№ докум.</text>
<text x="273.1" y="261.3">Подп.</text>
<text x="285.5" y="261.3">Дата</text>
<text x="230.5" y="266.3">Разраб.</text>
<text x="247.5" y="266.3">Потапов</text>
<text x="230.5" y="271.3">Пров.</text>
<text x="230.5" y="276.3">Т.контр.</text>
<text x="367" y="276.3">Лист</text>
<text x="378.8" y="281.8">ООО &quot;Группа</text>
<text x="388" y="276.3">Листов</text>
<text x="230.5" y="286.3">Н.контр.</text>
<text x="375.8" y="286.3">индустриальных</text>
<text x="12.3" y="290.3" transform="rotate(-90 12.3 290.3)">Инв. № подл.</text>
<text x="230.5" y="291.3">Утв.</text>
<text x="379.3" y="290.8">технологий&quot;</text>
<text x="305.5" y="296.3">Копировал</text>
<text x="375.5" y="296.3">Формат</text>
</g>
<g font-size="3.6">
<text x="337.3" y="125.7" transform="rotate(-90 337.3 125.7)">R 1 PRM 02 M</text>
<text x="230.9" y="230.6">Файл</text>
<text x="247.9" y="230.6">ГРЛМ.468352.005СБ.pdf</text>
<text x="230.9" y="235.6">Контрольная сумма</text>
</g>
</svg>
